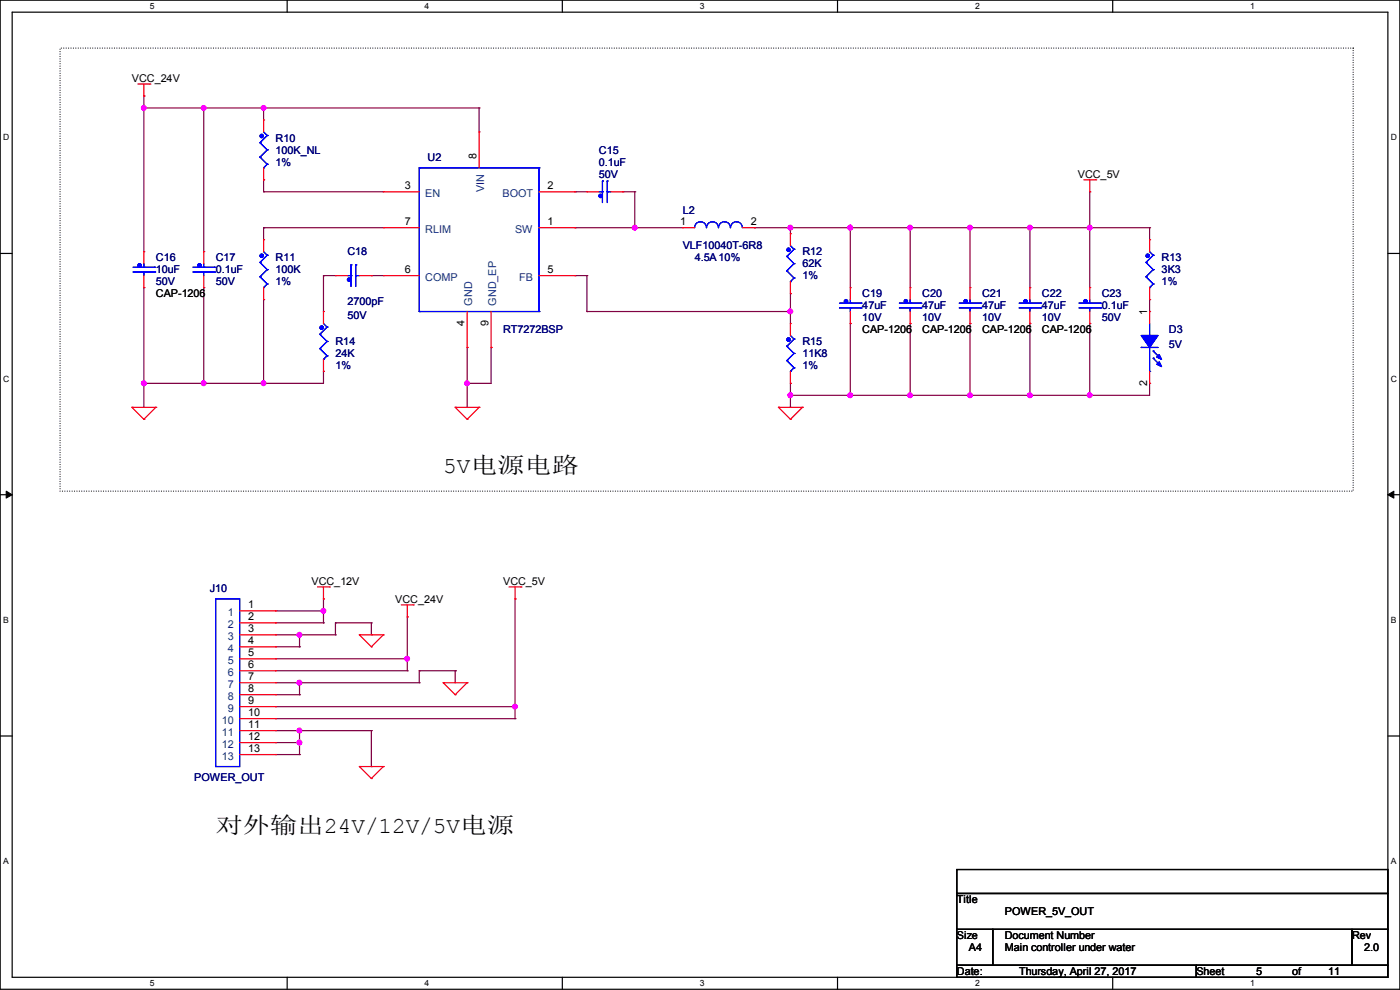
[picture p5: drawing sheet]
<svg xmlns="http://www.w3.org/2000/svg" width="297mm" height="210mm" viewBox="0 0 297 210" stroke-linecap="round" stroke-linejoin="round" font-family="sans-serif">
<path d="M0 0h297v209.8h-297zM2.6 2.6h291.8v204.7h-291.8z" fill="none" stroke="#000" stroke-width=".25"/>
<g fill="#fff">
<path d="M31.7 .3h1v2h-1z"/>
<path d="M31.7 207.6h1v1.9h-1z"/>
</g>
<path d="M60.9 0v2.6M60.9 207.3v2.5" fill="none" stroke="#000" stroke-width=".25"/>
<g fill="#fff">
<path d="M90.1 .3h1v2h-1z"/>
<path d="M90.1 207.6h1v1.9h-1z"/>
</g>
<path d="M119.3 0v2.6M119.3 207.3v2.5" fill="none" stroke="#000" stroke-width=".25"/>
<g fill="#fff">
<path d="M148.5 .3h.9v2h-.9z"/>
<path d="M148.5 207.6h.9v1.9h-.9z"/>
</g>
<path d="M177.7 0v2.6M177.7 207.3v2.5" fill="none" stroke="#000" stroke-width=".25"/>
<g fill="#fff">
<path d="M206.8 .3h1v2h-1z"/>
<path d="M206.8 207.6h1v1.9h-1z"/>
</g>
<path d="M236.1 0v2.6M236.1 207.3v2.5" fill="none" stroke="#000" stroke-width=".25"/>
<g fill="#fff">
<path d="M265.2 .3h1v2h-1z"/>
<path d="M265.2 207.6h1v1.9h-1z"/>
<path d="M.7 28.2h1.2v1.9h-1.2z"/>
<path d="M295.1 28.2h1.2v1.9h-1.2z"/>
<path d="M.7 79.3h1.2v2h-1.2z"/>
<path d="M295.1 79.3h1.2v2h-1.2z"/>
</g>
<path d="M0 53.8h2.6M294.4 53.8h2.6" fill="none" stroke="#000" stroke-width=".25"/>
<g fill="#fff">
<path d="M.7 130.5h1.2v2h-1.2z"/>
<path d="M295.1 130.5h1.1v2h-1.1z"/>
</g>
<path d="M0 104.9h2.6M294.4 104.9h2.6" fill="none" stroke="#000" stroke-width=".25"/>
<path d="M1.3 104.2l1.3 .7-1.3 .8zM294.4 104.9l1.3-.7v1.5z" fill="#000" stroke="#000" stroke-width=".21"/>
<g fill="#fff">
<path d="M.7 181.7h1.2v2h-1.2z"/>
<path d="M295.1 181.7h1.1v2h-1.1z"/>
</g>
<path d="M0 156.1h2.6M294.4 156.1h2.6M203 184.4h91.4v5.1h-91.4zM203 189.5h91.4v7.6h-91.4zM203 197.1h7.6v7.7h-7.6zM210.6 197.1h76.2v7.7h-76.2zM286.8 197.1h7.6v7.7h-7.6zM203 204.8h50.8v2.5h-50.8zM253.8 204.8h40.6v2.5h-40.6z" fill="none" stroke="#000" stroke-width=".25"/>
<path d="M12.7 10.2h274.4v94h-274.4z" fill="none" stroke="#000" stroke-width=".25" stroke-dasharray="0 .5"/>
<g fill="none" stroke="#800040" stroke-width=".25">
<path d="M30.5 20.4h.1M30.5 22.9h.1M30.5 20.4v33M30.5 22.9h71.1M43.2 22.9h.1M43.2 22.9v30.5M55.9 22.9h.1M55.9 38.1h.1M55.9 22.9v2.5M55.9 38.1v2.6M101.6 22.9h.1M101.6 22.9v5.1"/>
<path d="M55.9 48.3h.1M55.9 40.7h.1M55.9 48.3h25.4M55.9 48.3v2.5M55.9 40.7h25.4M68.6 58.5h.1M68.6 58.5h2.6M68.6 58.5v7.6M78.8 58.5h.1M78.8 58.5h2.5M122 40.7h.1M122 48.3h.1"/>
<path d="M122 58.5h.1M122 48.3h22.8M122 40.7h2.5M122 58.5h2.5M124.5 58.5h.1M124.5 58.5v7.6M132.1 40.7h.1M132.1 40.7h2.6M134.7 48.3h.1M134.7 40.7h.1M134.7 40.7v7.6M160.1 48.3h.1"/>
<path d="M160.1 48.3h83.8M167.7 48.3h.1M167.7 48.3v1.3M180.4 48.3h.1M180.4 48.3v12.7M193.1 48.3h.1M193.1 48.3v12.7M205.8 48.3h.1M205.8 48.3v12.7M218.5 48.3h.1M218.5 48.3v12.7M231.2 48.3h.1"/>
<path d="M231.2 40.7h.1M231.2 40.7v20.3M243.9 48.3h.1M243.9 48.3v2.5M30.5 61h.1M30.5 61v25.4M43.2 61h.1M43.2 61v20.3M55.9 63.5h.1M55.9 63.5v17.8M68.6 78.8h.1M68.6 78.8v2.5h-38.1"/>
<path d="M99.1 73.7h.1M99.1 73.7v12.7M104.2 73.7h.1M104.2 73.7v7.6h-5.1M124.5 66.1h.1M124.5 66.1h43.2M167.7 62.3h.1M167.7 66.1h.1M167.7 62.3v6.3M180.4 68.6h.1M180.4 68.6v15.3M193.1 68.6h.1"/>
<path d="M193.1 68.6v15.3M205.8 68.6h.1M205.8 68.6v15.3M218.5 68.6h.1M218.5 68.6v15.3M231.2 68.6h.1M231.2 68.6v15.3M243.9 63.5h.1M243.9 63.5v2.6M30.5 81.3h.1M43.2 81.3h.1M55.9 81.3h.1"/>
<path d="M99.1 81.3h.1M167.7 83.9h.1M167.7 81.3h.1M167.7 81.3v5.1M180.4 83.9h.1M193.1 83.9h.1M205.8 83.9h.1M218.5 83.9h.1M231.2 83.9h.1M243.9 81.3h.1M243.9 81.3v2.6h-76.2M58.5 139.7h.1"/>
<path d="M58.5 129.6h10.1M58.5 132.1h10.1M58.5 134.7h12.7M58.5 137.2h5M58.5 139.7h27.9M63.5 134.7h.1M63.5 137.2h.1M63.5 134.7v2.5M68.6 129.6h.1M68.6 132.1h.1M68.6 127h.1M68.6 127v5.1"/>
<path d="M71.2 134.7h.1M71.2 132.1h.1M71.2 132.1h7.6M71.2 132.1v2.6M78.8 132.1h.1M78.8 134.7h.1M78.8 132.1v2.6M86.4 139.7h.1M86.4 130.9h.1M86.4 130.9v11.4M109.3 127h.1M109.3 127v25.4"/>
<path d="M58.5 142.3h27.9M58.5 144.8h30.4M58.5 149.9h50.8M58.5 152.4h50.8M58.5 147.4h5M58.5 155h20.3M58.5 157.5h5M63.5 144.8h.1M63.5 147.4h.1M63.5 155h.1M63.5 157.5h.1M63.5 144.8v2.6"/>
<path d="M63.5 155v5.1M78.8 155h.1M78.8 155v7.6M86.4 142.3h.1M88.9 142.3h.1M88.9 144.8h.1M88.9 142.3h7.7M88.9 142.3v2.5M96.6 142.3h.1M96.6 142.3v2.5M109.3 149.9h.1M109.3 152.4h.1"/>
<path d="M58.5 160.1h5M63.5 160.1h.1M78.8 162.6h.1"/>
</g>
<g fill="#f0f" stroke="#f0f" stroke-width=".25">
<circle cx="218.5" cy="83.8" r=".49"/>
<circle cx="30.5" cy="22.9" r=".49"/>
<circle cx="30.5" cy="81.3" r=".49"/>
<circle cx="55.9" cy="81.3" r=".49"/>
<circle cx="43.2" cy="81.3" r=".49"/>
<circle cx="134.6" cy="48.3" r=".49"/>
<circle cx="167.7" cy="66.1" r=".49"/>
<circle cx="180.4" cy="48.3" r=".49"/>
<circle cx="167.7" cy="48.3" r=".49"/>
<circle cx="231.2" cy="48.3" r=".49"/>
<circle cx="218.5" cy="48.3" r=".49"/>
<circle cx="231.2" cy="83.8" r=".49"/>
<circle cx="167.7" cy="83.8" r=".49"/>
<circle cx="99.1" cy="81.3" r=".49"/>
<circle cx="180.4" cy="83.8" r=".49"/>
<circle cx="55.9" cy="22.9" r=".49"/>
<circle cx="43.2" cy="22.9" r=".49"/>
<circle cx="193.1" cy="83.8" r=".49"/>
<circle cx="205.8" cy="48.3" r=".49"/>
<circle cx="205.8" cy="83.8" r=".49"/>
<circle cx="193.1" cy="48.3" r=".49"/>
<circle cx="68.6" cy="129.6" r=".49"/>
<circle cx="63.5" cy="134.6" r=".49"/>
<circle cx="86.4" cy="139.7" r=".49"/>
<circle cx="63.5" cy="144.8" r=".49"/>
<circle cx="109.2" cy="149.9" r=".49"/>
<circle cx="63.5" cy="155" r=".49"/>
<circle cx="63.5" cy="157.5" r=".49"/>
</g>
<g fill="none" stroke="#f00" stroke-width=".25">
<path d="M29.3 17.8h2.5M30.5 17.8v2.6M31.8 17.8h.1M30.5 20.4h.1M55.9 25.4h.1M55.9 38.1h.1M55.9 25.4v2.6M55.9 35.6v2.5M101.6 28h.1M101.6 28v7.6M229.9 38.1h2.6M231.2 38.1v2.6"/>
<path d="M232.5 38.1h.1M30.5 53.4h.1M30.5 53.4v2.5M30.5 58.5v2.5M43.2 53.4h.1M43.2 53.4v2.5M43.2 58.5v2.5M55.9 50.8h.1M55.9 50.8v2.6M71.2 58.5h.1M71.2 58.5h2.5M76.2 58.5h2.6"/>
<path d="M78.8 58.5h.1M81.3 40.7h.1M81.3 48.3h.1M81.3 58.5h.1M81.3 58.5h7.6M81.3 48.3h7.6M81.3 40.7h7.6M114.3 58.5h7.7M114.3 48.3h7.7M114.3 40.7h7.7M122 58.5h.1M122 48.3h.1"/>
<path d="M122 40.7h.1M124.5 40.7h.1M124.5 40.7h2.5M129.6 40.7h2.5M132.1 40.7h.1M144.8 48.3h.1M144.8 48.3h2.6M157.5 48.3h2.6M160.1 48.3h.1M167.7 49.6h.1M167.7 49.6v2.5M167.7 59.7v2.6"/>
<path d="M231.2 40.7h.1M243.9 50.8h.1M243.9 50.8v2.6M30.5 61h.1M43.2 61h.1M55.9 63.5h.1M55.9 61v2.5M68.6 66.1h.1M68.6 78.8h.1M68.6 66.1v2.5M68.6 76.2v2.6M99.1 73.7h.1"/>
<path d="M99.1 66.1v7.6M104.2 73.7h.1M104.2 66.1v7.6M167.7 62.3h.1M167.7 68.6h.1M167.7 68.6v2.6M167.7 78.8v2.5M180.4 61h.1M180.4 68.6h.1M180.4 61v2.5M180.4 66.1v2.5M193.1 61h.1"/>
<path d="M193.1 68.6h.1M193.1 61v2.5M193.1 66.1v2.5M205.8 61h.1M205.8 68.6h.1M205.8 61v2.5M205.8 66.1v2.5M218.5 61h.1M218.5 68.6h.1M218.5 61v2.5M218.5 66.1v2.5M231.2 61h.1"/>
<path d="M231.2 68.6h.1M231.2 61v2.5M231.2 66.1v2.5M243.9 66.1h.1M243.9 63.5h.1M243.9 61v2.5M243.9 66.1v2.5M243.9 78.8v2.5M28 86.4h.1M28 86.4h5.1M28 86.4l2.5 2.5M30.5 88.9h.1"/>
<path d="M33.1 86.4h.1M33.1 86.4l-2.6 2.5M96.6 86.4h.1M96.6 86.4h5M96.6 86.4l2.5 2.5M99.1 88.9h.1M101.6 86.4h.1M101.6 86.4l-2.5 2.5M165.1 86.4h.1M165.1 86.4h5.1M165.1 86.4l2.6 2.5M167.7 88.9h.1"/>
<path d="M167.7 81.3h.1M170.2 86.4h.1M170.2 86.4l-2.5 2.5M243.9 81.3h.1M50.8 134.7h7.7M50.8 129.6h7.7M50.8 132.1h7.7M50.8 137.2h7.7M50.8 139.7h7.7M58.5 129.6h.1M58.5 132.1h.1M58.5 134.7h.1"/>
<path d="M58.5 137.2h.1M58.5 139.7h.1M67.4 124.5h2.5M68.6 127h.1M68.6 124.5v2.5M69.9 124.5h.1M76.2 134.7h.1M76.2 134.7h5.1M76.2 134.7l2.6 2.5M78.8 137.2h.1M81.3 134.7h.1M81.3 134.7l-2.5 2.5"/>
<path d="M85.1 128.3h2.6M86.4 130.9h.1M86.4 128.3v2.6M87.7 128.3h.1M108 124.5h2.5M109.3 127h.1M109.3 124.5v2.5M110.5 124.5h.1M50.8 144.8h7.7M50.8 142.3h7.7M50.8 147.4h7.7M50.8 149.9h7.7"/>
<path d="M50.8 152.4h7.7M50.8 155h7.7M50.8 157.5h7.7M58.5 142.3h.1M58.5 144.8h.1M58.5 147.4h.1M58.5 149.9h.1M58.5 152.4h.1M58.5 155h.1M58.5 157.5h.1M94 144.8h.1M94 144.8h5.1"/>
<path d="M94 144.8l2.6 2.6M96.6 147.4h.1M99.1 144.8h.1M99.1 144.8l-2.5 2.6M50.8 160.1h7.7M58.5 160.1h.1M76.2 162.6h.1M76.2 162.6h5.1M76.2 162.6l2.6 2.5M78.8 165.1h.1M81.3 162.6h.1M81.3 162.6l-2.5 2.5"/>
</g>
<g fill="none" stroke="#00f" stroke-width=".25">
<path d="M55.2 30.3h.1M55.2 33.3h.1M55.2 30.3l1.5 1.5M55.2 33.3l1.5 1.5M55.9 35.6h.1M55.9 28l.8 .7M56.7 28.7h.1M56.7 31.8h.1M56.7 34.8h.1M56.7 28.7l-1.5 1.6M56.7 31.8l-1.5 1.5M56.7 34.8l-.8 .8"/>
<path d="M88.9 35.6h.1M88.9 35.6v30.5M88.9 35.6h25.4M114.3 35.6h.1M114.3 35.6v30.5M127.8 38.4h.1M127.8 38.4v4.6M128.8 38.4h.1M128.8 38.4v4.6M28.2 57.7h4.6M28.2 56.7h4.6M30.5 57.7h.1"/>
<path d="M30.5 56.7h.1M30.5 55.9v.8M30.5 57.7v.8M32.8 57.7h.1M32.8 56.7h.1M40.9 57.7h4.6M40.9 56.7h4.6M43.2 57.7h.1M43.2 56.7h.1M43.2 55.9v.8M43.2 57.7v.8M45.5 57.7h.1"/>
<path d="M45.5 56.7h.1M55.2 55.7h.1M55.2 58.7h.1M55.2 55.7l1.5 1.5M55.2 58.7l1.5 1.5M55.9 53.4l.8 .7M56.7 54.1h.1M56.7 57.2h.1M56.7 54.1l-1.5 1.6M56.7 57.2l-1.5 1.5M73.7 58.5h.8M74.5 56.2h.1"/>
<path d="M74.5 58.5h.1M74.5 56.2v4.5M75.5 56.2h.1M75.5 58.5h.1M75.5 56.2v4.5M75.5 58.5h.7M127 40.7h.8M127.8 40.7h.1M128.8 40.7h.1M128.8 40.7h.8M147.4 48.3a1.25 1.25 0 0 1 1.2-1.3 1.25 1.25 0 0 1 1.3 1.3 1.29 1.29 0 0 1 1.3-1.3 1.29 1.29 0 0 1 1.2 1.3 1.25 1.25 0 0 1 1.3-1.3 1.25 1.25 0 0 1 1.2 1.3M155 48.3a1.25 1.25 0 0 1 1.2-1.3 1.25 1.25 0 0 1 1.3 1.3"/>
<path d="M166.9 54.4h.1M166.9 57.4h.1M166.9 54.4l1.5 1.5M166.9 57.4l1.5 1.6M167.7 59.7h.1M167.7 52.1l.7 .8M168.4 52.9h.1M168.4 55.9h.1M168.4 59h.1M168.4 52.9l-1.5 1.5M168.4 55.9l-1.5 1.5M168.4 59l-.7 .7"/>
<path d="M243.1 55.7h.1M243.1 58.7h.1M243.1 55.7l1.5 1.5M243.1 58.7l1.5 1.5M243.9 53.4l.7 .7M244.6 54.1h.1M244.6 57.2h.1M244.6 54.1l-1.5 1.6M244.6 57.2l-1.5 1.5M55.9 61h.1M56.7 60.2h.1M56.7 60.2l-.8 .8"/>
<path d="M67.9 70.9h.1M67.9 74h.1M67.9 70.9l1.5 1.5M67.9 74l1.5 1.5M68.6 76.2h.1M68.6 68.6l.8 .8M69.4 69.4h.1M69.4 72.4h.1M69.4 75.5h.1M69.4 69.4l-1.5 1.5M69.4 72.4l-1.5 1.6M69.4 75.5l-.8 .7"/>
<path d="M88.9 66.1h.1M88.9 66.1h25.4M114.3 66.1h.1M166.9 73.4h.1M166.9 76.5h.1M166.9 73.4l1.5 1.6M166.9 76.5l1.5 1.5M167.7 78.8h.1M167.7 71.2l.7 .7M168.4 71.9h.1M168.4 75h.1M168.4 78h.1"/>
<path d="M168.4 71.9l-1.5 1.5M168.4 75l-1.5 1.5M168.4 78l-.7 .8M178.1 65.3h4.6M178.1 64.3h4.6M180.4 65.3h.1M180.4 64.3h.1M180.4 63.5v.8M180.4 65.3v.8M182.7 65.3h.1M182.7 64.3h.1M190.8 65.3h4.6"/>
<path d="M190.8 64.3h4.6M193.1 65.3h.1M193.1 64.3h.1M193.1 63.5v.8M193.1 65.3v.8M195.4 65.3h.1M195.4 64.3h.1M203.5 65.3h4.6M203.5 64.3h4.6M205.8 65.3h.1M205.8 64.3h.1M205.8 63.5v.8"/>
<path d="M205.8 65.3v.8M208.1 65.3h.1M208.1 64.3h.1M216.2 65.3h4.6M216.2 64.3h4.6M218.5 65.3h.1M218.5 64.3h.1M218.5 63.5v.8M218.5 65.3v.8M220.8 65.3h.1M220.8 64.3h.1M228.9 65.3h4.6"/>
<path d="M228.9 64.3h4.6M231.2 65.3h.1M231.2 64.3h.1M231.2 63.5v.8M231.2 65.3v.8M233.5 65.3h.1M233.5 64.3h.1M242.1 73.7h.1M242.1 73.7h3.6M243.9 71.2h.1M243.9 78.8h.1M243.9 61h.1"/>
<path d="M243.9 68.6v2.6M243.9 73.7v5.1M244.6 74.5h.1M244.6 76h.1M244.6 60.2h.1M244.6 74.5l1.6 1.5M244.6 76l1.6 1.5M244.6 60.2l-.7 .8M45.8 127h5v35.6h-5z"/>
</g>
<g fill="#00f" stroke="#00f" stroke-width=".25">
<path d="M242.1 71.2h3.6l-1.8 2.5z" fill-rule="evenodd"/>
<path d="M245.9 76.8l.5 1-1-.5z" fill-rule="evenodd"/>
<path d="M245.4 75.7l.5-.5 .5 1z" fill-rule="evenodd"/>
<path d="M242.1 71.2h3.6l-1.8 2.5z" fill-rule="evenodd"/>
<path d="M245.9 76.8l.5 1-1-.5z" fill-rule="evenodd"/>
<path d="M245.4 75.7l.5-.5 .5 1z" fill-rule="evenodd"/>
<circle cx="192.2" cy="63.9" r=".36"/>
<circle cx="217.6" cy="63.9" r=".36"/>
<circle cx="74.1" cy="59.3" r=".36"/>
<circle cx="179.5" cy="63.9" r=".36"/>
<circle cx="204.9" cy="63.9" r=".36"/>
<circle cx="167.3" cy="53" r=".36"/>
<circle cx="68.2" cy="69.5" r=".36"/>
<circle cx="167.3" cy="72" r=".36"/>
<circle cx="42.3" cy="56.3" r=".36"/>
<circle cx="243.5" cy="54.3" r=".36"/>
<circle cx="127.4" cy="41.6" r=".36"/>
<circle cx="55.5" cy="28.9" r=".36"/>
<circle cx="55.5" cy="54.3" r=".36"/>
<circle cx="29.6" cy="56.3" r=".36"/>
<circle cx="230.3" cy="63.9" r=".36"/>
</g>
<g font-size="4.8">
<text x="94" y="100.4">5V电源电路</text>
<text x="45.8" y="176.6">对外输出24V/12V/5V电源</text>
</g>
<g font-size="2.3">
<text x="28" y="17.4">VCC_24V</text>
<text x="101.1" y="33.8" transform="rotate(-90 101.1 33.8)">8</text>
<text x="85.9" y="40.1">3</text>
<text x="116.1" y="40.1">2</text>
<text x="228.7" y="37.7">VCC_5V</text>
<text x="85.9" y="47.8">7</text>
<text x="116.1" y="47.8">1</text>
<text x="144.3" y="47.8">1</text>
<text x="159.3" y="47.8">2</text>
<text x="85.9" y="57.9">6</text>
<text x="116.1" y="57.9">5</text>
<text x="33.1" y="63.1">CAP-1206</text>
<text x="98.6" y="69.1" transform="rotate(-90 98.6 69.1)">4</text>
<text x="103.6" y="69.1" transform="rotate(-90 103.6 69.1)">9</text>
<text x="182.9" y="70.7">CAP-1206</text>
<text x="195.6" y="70.7">CAP-1206</text>
<text x="208.3" y="70.7">CAP-1206</text>
<text x="221" y="70.7">CAP-1206</text>
<text x="243.3" y="66.8" transform="rotate(-90 243.3 66.8)">1</text>
<text x="243.3" y="81.8" transform="rotate(-90 243.3 81.8)">2</text>
<text x="66.1" y="124">VCC_12V</text>
<text x="106.7" y="124">VCC_5V</text>
<text x="52.6" y="129">1</text>
<text x="52.6" y="131.6">2</text>
<text x="83.9" y="127.8">VCC_24V</text>
<text x="52.6" y="134.1">3</text>
<text x="52.6" y="136.7">4</text>
<text x="52.6" y="139.2">5</text>
<text x="52.6" y="141.7">6</text>
<text x="52.6" y="144.3">7</text>
<text x="52.6" y="146.8">8</text>
<text x="52.6" y="149.4">9</text>
<text x="52.6" y="151.9">10</text>
<text x="52.6" y="154.4">11</text>
<text x="52.6" y="157">12</text>
<text x="52.6" y="159.5">13</text>
<text x="203" y="191.6">Title</text>
<text x="213.2" y="194.1">POWER_5V_OUT</text>
<text x="203" y="199.2">Size</text>
<text x="205.5" y="201.8">A4</text>
<text x="213.2" y="199.2">Document Number</text>
<text x="213.2" y="201.8">Main controller under water</text>
<text x="286.8" y="199.2">Rev</text>
<text x="289.4" y="201.8">2.0</text>
<text x="203" y="206.8">Date:</text>
<text x="216.2" y="206.8">Thursday, April 27, 2017</text>
<text x="253.8" y="206.8">Sheet</text>
<text x="266.5" y="206.8">5</text>
<text x="274.1" y="206.8">of</text>
<text x="281.7" y="206.8">11</text>
</g>
<g font-size="2.3" fill="#000080">
<text x="58.5" y="30.1">R10</text>
<text x="58.5" y="32.6">100K_NL</text>
<text x="58.5" y="35.1">1%</text>
<text x="90.7" y="34.1">U2</text>
<text x="127" y="32.6">C15</text>
<text x="127" y="35.1">0.1uF</text>
<text x="127" y="37.7">50V</text>
<text x="144.8" y="45.3">L2</text>
<text x="144.8" y="52.9">VLF10040T-6R8</text>
<text x="33.1" y="55.5">C16</text>
<text x="33.1" y="58">10uF</text>
<text x="45.8" y="55.5">C17</text>
<text x="45.8" y="58">0.1uF</text>
<text x="58.5" y="55.5">R11</text>
<text x="58.5" y="58">100K</text>
<text x="73.7" y="54.2">C18</text>
<text x="147.4" y="55.5">4.5A10%</text>
<text x="170.2" y="54.2">R12</text>
<text x="170.2" y="56.7">62K</text>
<text x="170.2" y="59.3">1%</text>
<text x="246.4" y="55.5">R13</text>
<text x="246.4" y="58">3K3</text>
<text x="33.1" y="60.5">50V</text>
<text x="45.8" y="60.5">50V</text>
<text x="58.5" y="60.5">1%</text>
<text x="73.7" y="64.6">2700pF</text>
<text x="182.9" y="63.1">C19</text>
<text x="182.9" y="65.6">47uF</text>
<text x="195.6" y="63.1">C20</text>
<text x="195.6" y="65.6">47uF</text>
<text x="208.3" y="63.1">C21</text>
<text x="208.3" y="65.6">47uF</text>
<text x="221" y="63.1">C22</text>
<text x="221" y="65.6">47uF</text>
<text x="233.7" y="63.1">C23</text>
<text x="233.7" y="65.6">0.1uF</text>
<text x="246.4" y="60.5">1%</text>
<text x="73.7" y="67.6">50V</text>
<text x="106.7" y="70.7">RT7272BSP</text>
<text x="182.9" y="68.2">10V</text>
<text x="195.6" y="68.2">10V</text>
<text x="208.3" y="68.2">10V</text>
<text x="221" y="68.2">10V</text>
<text x="233.7" y="68.2">50V</text>
<text x="248" y="70.7">D3</text>
<text x="71.2" y="73.2">R14</text>
<text x="71.2" y="75.8">24K</text>
<text x="170.2" y="73.2">R15</text>
<text x="170.2" y="75.8">11K8</text>
<text x="248" y="73.7">5V</text>
<text x="71.2" y="78.3">1%</text>
<text x="170.2" y="78.3">1%</text>
<text x="44.5" y="125.6">J10</text>
<text x="41.2" y="165.7">POWER_OUT</text>
</g>
<g font-size="2.3" fill="#004080">
<text x="90.2" y="41.7">EN</text>
<text x="102.7" y="40.7" transform="rotate(-90 102.7 40.7)">VIN</text>
<text x="106.6" y="41.7">BOOT</text>
<text x="90.2" y="49.4">RLIM</text>
<text x="109.3" y="49.4">SW</text>
<text x="90.2" y="59.5">COMP</text>
<text x="110.2" y="59.5">FB</text>
<text x="100.2" y="64.8" transform="rotate(-90 100.2 64.8)">GND</text>
<text x="105.2" y="64.8" transform="rotate(-90 105.2 64.8)">GND_EP</text>
<text x="48.3" y="130.6">1</text>
<text x="48.3" y="133.2">2</text>
<text x="48.3" y="135.7">3</text>
<text x="48.3" y="138.3">4</text>
<text x="48.3" y="140.8">5</text>
<text x="48.3" y="143.3">6</text>
<text x="48.3" y="145.9">7</text>
<text x="48.3" y="148.4">8</text>
<text x="47" y="153.5">10</text>
<text x="48.3" y="151">9</text>
<text x="47" y="156">11</text>
<text x="47" y="158.6">12</text>
<text x="47" y="161.1">13</text>
</g>
<g font-size="1.8">
<text x="31.8" y="1.9">5</text>
<text x="90.1" y="1.9">4</text>
<text x="148.5" y="1.9">3</text>
<text x="206.8" y="1.9">2</text>
<text x="265.2" y="1.9">1</text>
<text x=".7" y="29.8">D</text>
<text x="295.1" y="29.8">D</text>
<text x=".7" y="80.9">C</text>
<text x="295.1" y="80.9">C</text>
<text x=".7" y="132.1">B</text>
<text x="295.1" y="132.1">B</text>
<text x=".7" y="183.3">A</text>
<text x="295.1" y="183.3">A</text>
<text x="31.8" y="209.2">5</text>
<text x="90.1" y="209.2">4</text>
<text x="148.5" y="209.2">3</text>
<text x="206.8" y="209.2">2</text>
<text x="265.2" y="209.2">1</text>
</g>
</svg>
